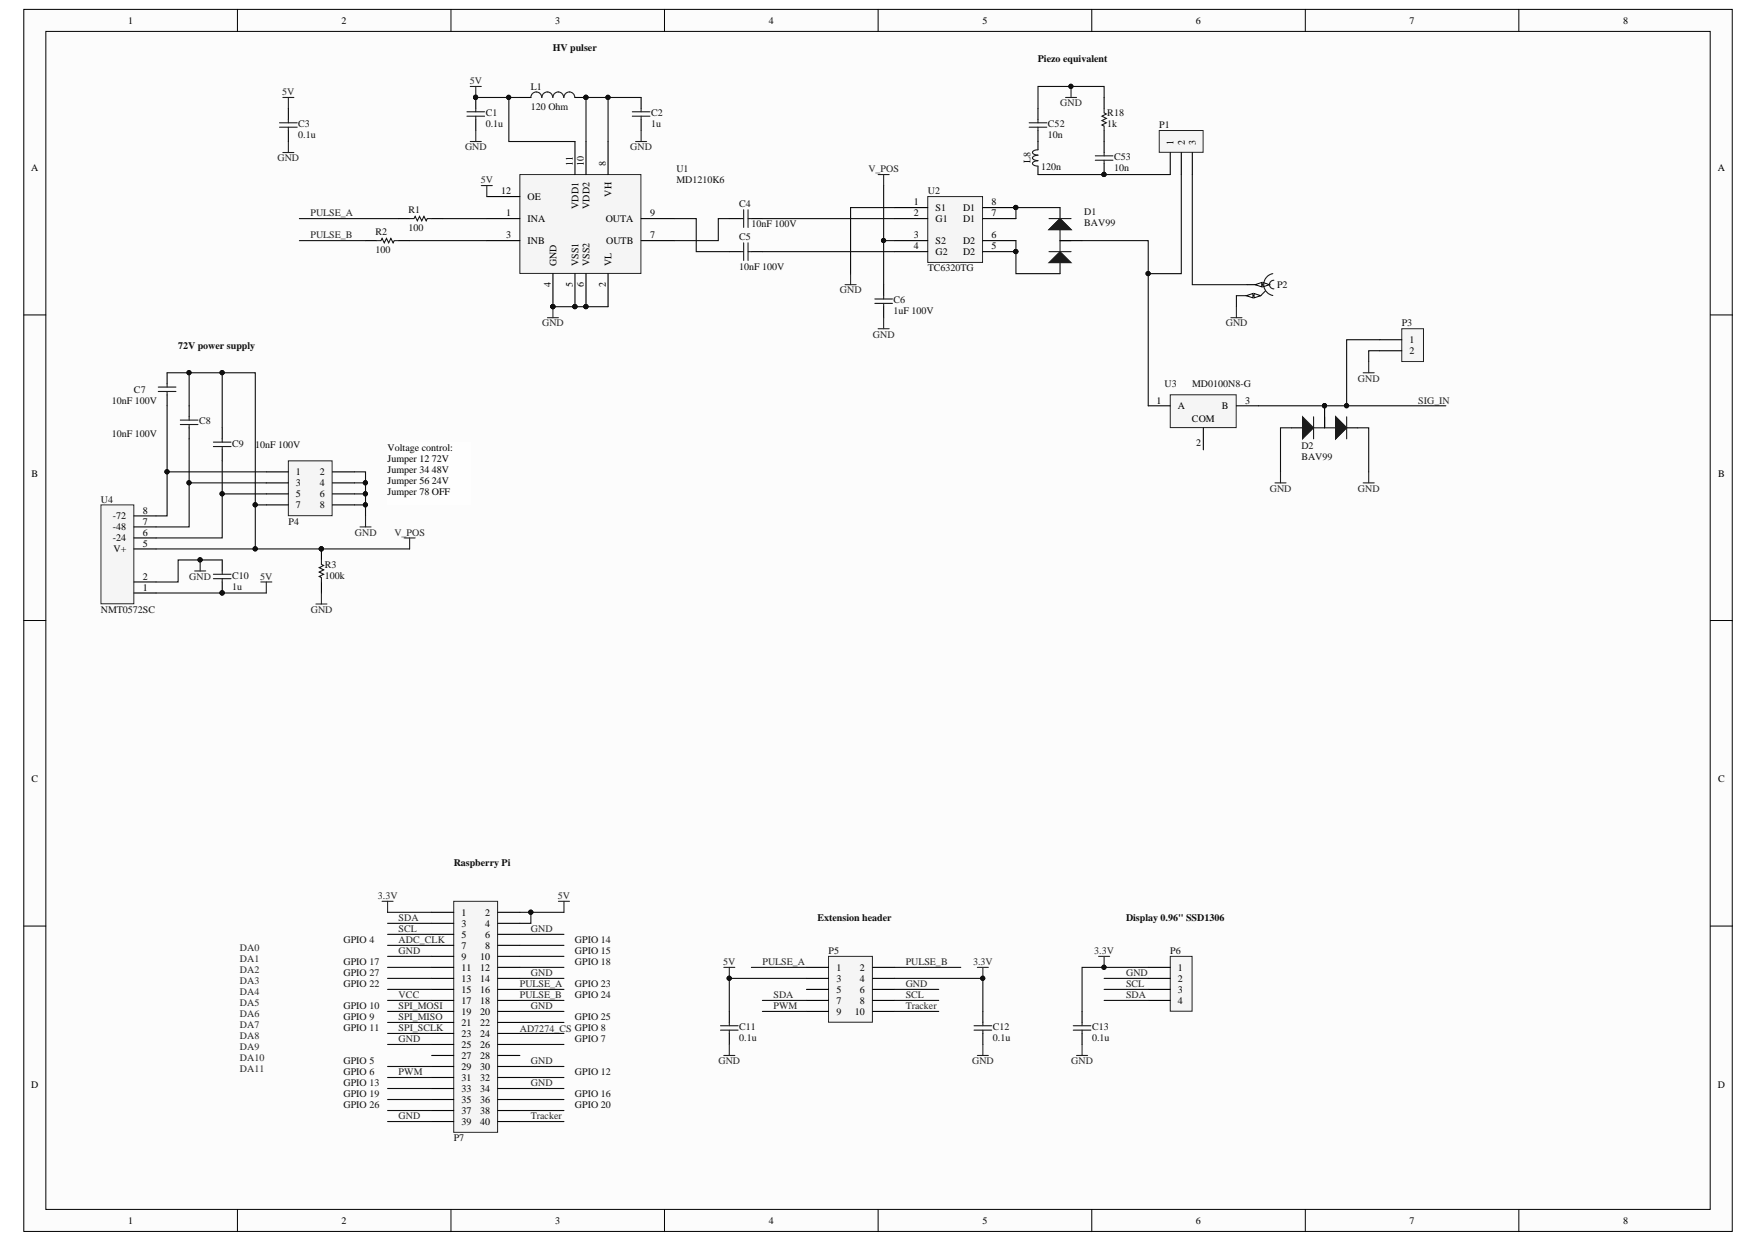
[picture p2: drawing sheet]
<svg xmlns="http://www.w3.org/2000/svg" width="297mm" height="210mm" viewBox="0 0 297 210" stroke-linecap="round" stroke-linejoin="round" font-family="sans-serif">
<g fill="#fcfcfc" stroke="#000" stroke-width=".17">
<path d="M4 1.6h288.5v206.4h-288.5z"/>
<path d="M7.7 5.3h281.1v198.9h-281.1z"/>
</g>
<g fill="none" stroke="#000" stroke-width=".17">
<path d="M40.1 1.6v3.7M76.2 1.6v3.7M112.2 1.6v3.7M148.3 1.6v3.7M184.4 1.6v3.7M220.4 1.6v3.7M256.5 1.6v3.7M4 53.2h3.7M288.8 53.2h3.8M4 104.8h3.7M288.8 104.8h3.8M4 156.4h3.7"/>
<path d="M288.8 156.4h3.8M40.1 204.3v3.7M76.2 204.3v3.7M112.2 204.3v3.7M148.3 204.3v3.7M184.4 204.3v3.7M220.4 204.3v3.7M256.5 204.3v3.7"/>
</g>
<path d="M236.7 55.5h3.7v5.6h-3.7z" fill="#f5f5f5" stroke="#262626" stroke-width=".17"/>
<path d="M210.7 48.1h3.7M233 57.4h3.7M233 59.2h3.7" fill="none" stroke="#000" stroke-width=".19"/>
<path d="M47.8 25.8h1.8M48.7 23.9v1.9" fill="none" stroke="#262626" stroke-width=".19"/>
<path d="M213.3 47.7l1.1 .4-1.1 .3z" fill="#fcfcfc"/>
<path d="M213.3 47.7l1.1 .4-1.1 .3z" fill="none" stroke="#000" stroke-width=".17"/>
<path d="M212 48.1l1.1-.4v.7z" fill="#fcfcfc"/>
<path d="M212 48.1l1.1-.4v.7z" fill="none" stroke="#000" stroke-width=".17"/>
<path d="M210.7 49.9h2.2" fill="none" stroke="#000" stroke-width=".19"/>
<path d="M211.8 49.6l1.1 .3-1.1 .4z" fill="#fcfcfc"/>
<path d="M211.8 49.6l1.1 .3-1.1 .4z" fill="none" stroke="#000" stroke-width=".17"/>
<path d="M210.5 49.9l1.1-.3v.7z" fill="#fcfcfc"/>
<path d="M210.5 49.9l1.1-.3v.7z" fill="none" stroke="#000" stroke-width=".17"/>
<path d="M213.7 49.2l-.8 .7M214.9 46.2a1.88 1.88 0 0 0-1.5 1.9 1.88 1.88 0 0 0 1.5 1.8M215.1 47.3a.73 .73 0 0 0-.7 .8 .73 .73 0 0 0 .7 .7" fill="none" stroke="#1c1c1c" stroke-width=".19"/>
<path d="M207.9 53.7h1.8M208.8 51.8v1.9" fill="none" stroke="#262626" stroke-width=".19"/>
<path d="M197.6 66.7h11.2v5.5h-11.2z" fill="#f5f5f5" stroke="#262626" stroke-width=".17"/>
<path d="M193.9 68.5h3.7M203.2 72.2v3.8M208.8 68.5h3.7M218.1 72.2h3.7M223.7 68.5v3.7" fill="none" stroke="#000" stroke-width=".19"/>
<path d="M221.8 72.2h3.7M223.7 70.4v1.8" fill="none" stroke="#1c1c1c" stroke-width=".19"/>
<circle cx="223.7" cy="68.5" r=".35" fill="#0e0e0e" stroke="#0e0e0e" stroke-width=".17"/>
<path d="M220 70.4l1.8 1.8-1.8 1.9z" fill="#1c1c1c"/>
<path d="M220 70.4l1.8 1.8-1.8 1.9zM221.8 70.4v3.7" fill="none" stroke="#1c1c1c" stroke-width=".19"/>
<path d="M225.5 72.2h3.8" fill="none" stroke="#000" stroke-width=".19"/>
<path d="M225.5 70.4l1.9 1.8-1.9 1.9z" fill="#1c1c1c"/>
<path d="M225.5 70.4l1.9 1.8-1.9 1.9zM227.4 70.4v3.7" fill="none" stroke="#1c1c1c" stroke-width=".19"/>
<path d="M225.5 70.4l1.9 1.8-1.9 1.9z" fill="#1c1c1c"/>
<path d="M225.5 70.4l1.9 1.8-1.9 1.9z" fill="none" stroke="#1c1c1c" stroke-width=".19"/>
<circle cx="223.7" cy="68.5" r=".35" fill="#0e0e0e" stroke="#0e0e0e" stroke-width=".17"/>
<path d="M216.2 79.7v1.8M230.2 62.9h1.9M231.1 61.1v1.8M231.1 79.7v1.8M215.3 81.5h1.9M230.2 81.5h1.9" fill="none" stroke="#262626" stroke-width=".19"/>
<path d="M17 85.3h5.6v16.7h-5.6z" fill="#f5f5f5" stroke="#262626" stroke-width=".17"/>
<path d="M22.6 98.3h3.8M22.6 92.7h3.8M22.6 90.8h3.8M22.6 89h3.8M22.6 87.1h3.8M22.6 100.1h3.8" fill="none" stroke="#000" stroke-width=".19"/>
<path d="M48.7 77.8h7.4v9.3h-7.4z" fill="#f5f5f5" stroke="#262626" stroke-width=".17"/>
<path d="M45 79.7h3.7M56.1 79.7h3.8M45 81.5h3.7M45 83.4h3.7M45 85.3h3.7M54.3 92.7v1.9M54.3 98.3v1.8M56.1 81.5h3.8M56.1 83.4h3.8M56.1 85.3h3.8" fill="none" stroke="#000" stroke-width=".19"/>
<path d="M60.8 89h1.9M61.7 87.1v1.9M53.3 102h1.9M54.3 100.1v1.9" fill="none" stroke="#262626" stroke-width=".19"/>
<circle cx="54.3" cy="92.7" r=".35" fill="#0e0e0e" stroke="#0e0e0e" stroke-width=".17"/>
<path d="M54.3 94.6v.7l.4 .2-.8 .4 .8 .3-.8 .4 .8 .4-.8 .3 .4 .2v.8" fill="none" stroke="#1c1c1c" stroke-width=".19"/>
<path d="M156.7 33.2h9.2v11.1h-9.2z" fill="#f5f5f5" stroke="#262626" stroke-width=".17"/>
<g fill="none" stroke="#000" stroke-width=".19">
<path d="M123.2 36.9h1.8M126.9 36.9h1.8M151.1 35.1h5.6M151.1 36.9h5.6M166 35.1h5.6M166 36.9h5.6M123.2 42.5h1.8M126.9 42.5h1.8M149.2 48.1v1.8M149.2 51.8v1.9M151.1 40.6h5.6M151.1 42.5h5.6"/>
<path d="M166 40.6h5.6M166 42.5h5.6M179 40.6h3.7M179 42.5v3.7"/>
</g>
<g fill="#0e0e0e" stroke="#0e0e0e" stroke-width=".17">
<circle cx="171.5" cy="35" r=".35"/>
<circle cx="171.5" cy="42.5" r=".35"/>
</g>
<g fill="none" stroke="#1c1c1c" stroke-width=".19">
<path d="M125 36.9h.6M125.6 35.4v3M126.3 35.4v3M126.3 36.9h.6M179 38.8v3.7M125 42.5h.6M125.6 41v3M126.3 41v3M126.3 42.5h.6M147.7 50.5h3M147.7 51.2h3M149.2 49.9v.6"/>
<path d="M149.2 51.2v.6M179 40.6h1.9"/>
</g>
<path d="M177.1 44.4l1.9-1.9 1.9 1.9z" fill="#1c1c1c"/>
<path d="M177.1 44.4l1.9-1.9 1.9 1.9zM177.1 42.5h3.8" fill="none" stroke="#1c1c1c" stroke-width=".19"/>
<path d="M179 35.1v3.7" fill="none" stroke="#000" stroke-width=".19"/>
<path d="M177.1 38.8l1.9-1.9 1.9 1.9z" fill="#1c1c1c"/>
<path d="M177.1 38.8l1.9-1.9 1.9 1.9zM177.1 36.9h3.8" fill="none" stroke="#1c1c1c" stroke-width=".19"/>
<path d="M177.1 38.8l1.9-1.9 1.9 1.9z" fill="#1c1c1c"/>
<g fill="none" stroke="#1c1c1c" stroke-width=".19">
<path d="M177.1 38.8l1.9-1.9 1.9 1.9zM26.7 66.1h3M26.7 65.4h3M28.2 64.8v.6M28.2 66.1v.6M30.5 71.7h2.9M30.5 70.9h2.9M31.9 70.4v.5M31.9 71.7v.5M36 75.4h3M36 74.7h3M37.5 74.1v.6"/>
<path d="M37.5 75.4v.6"/>
</g>
<path d="M148.3 29.5h1.9M149.2 29.5v1.8M142.7 48.1h1.9M143.6 46.2v1.9M148.3 55.5h1.9M149.2 53.7v1.8" fill="none" stroke="#262626" stroke-width=".19"/>
<path d="M28.2 62.9v1.9M28.2 66.7v1.8M31.9 68.5v1.9M31.9 72.2v1.9M37.5 72.2v1.9M37.5 76v1.8" fill="none" stroke="#000" stroke-width=".19"/>
<path d="M87.8 29.5h20.4v16.7h-20.4z" fill="#f5f5f5" stroke="#262626" stroke-width=".17"/>
<g fill="none" stroke="#000" stroke-width=".19">
<path d="M80.3 16.5v1.8M87.8 16.5h1.8M97.1 16.5h1.9M108.3 16.5v1.8M67.3 36.9h1.9M72.9 36.9h1.9M80.3 20.2v1.8M82.2 36.9h5.6M82.2 33.2h5.6M97.1 23.9v5.6M99 23.9v5.6M102.7 23.9v5.6"/>
<path d="M108.3 36.9h5.5M108.3 20.2v1.8M61.7 40.6h1.9M67.3 40.6h1.9M82.2 40.6h5.6M93.4 46.2v5.6M97.1 46.2v5.6M99 46.2v5.6M102.7 46.2v5.6M108.3 40.6h5.5M37.5 94.6v1.8M37.5 98.3v1.8"/>
</g>
<g fill="#0e0e0e" stroke="#0e0e0e" stroke-width=".17">
<circle cx="93.4" cy="51.8" r=".35"/>
<circle cx="97.1" cy="51.8" r=".35"/>
<circle cx="98.9" cy="51.8" r=".35"/>
<circle cx="80.3" cy="16.4" r=".35"/>
<circle cx="98.9" cy="16.4" r=".35"/>
<circle cx="37.5" cy="100.1" r=".35"/>
<circle cx="33.8" cy="94.5" r=".35"/>
</g>
<g fill="none" stroke="#262626" stroke-width=".19">
<path d="M47.8 16.5h1.8M48.7 16.5v1.8M79.4 14.6h1.9M80.3 14.6v1.9M79.4 23.9h1.9M80.3 22v1.9M81.3 31.3h1.8M82.2 31.3v1.9M107.3 23.9h1.9M108.3 22v1.9M92.4 53.7h1.9M93.4 51.8v1.9"/>
<path d="M32.9 96.4h1.8M33.8 94.6v1.8M44 98.3h1.9M45 98.3v1.8M68.2 90.8h1.9M69.2 90.8v1.9"/>
</g>
<g fill="none" stroke="#1c1c1c" stroke-width=".19">
<path d="M78.9 18.9h2.9M78.9 19.6h2.9M80.3 18.3v.6M80.3 19.6v.6M91.5 16.5a.91 .91 0 0 0-.9-1 .91 .91 0 0 0-1 1M93.3 16.5a.91 .91 0 0 0-.9-1 .91 .91 0 0 0-.9 1M95.2 16.5a.9 .9 0 0 0-.9-1 .9 .9 0 0 0-.9 1M97.1 16.5a.91 .91 0 0 0-1-1 .91 .91 0 0 0-.9 1M106.8 18.9h3M106.8 19.6h3M108.3 18.3v.6M108.3 19.6v.6"/>
<path d="M69.2 36.9h.7l.2-.4 .4 .8 .3-.8 .4 .8 .4-.8 .4 .8 .2-.4h.7M63.6 40.6h.7l.2-.3 .4 .7 .4-.7 .3 .7 .4-.7 .4 .7 .2-.4h.7M36 97h3M36 97.7h3M37.5 96.4v.6M37.5 97.7v.6"/>
</g>
<path d="M195.8 22h7.4v3.7h-7.4z" fill="#f5f5f5" stroke="#262626" stroke-width=".17"/>
<path d="M48.7 18.3v1.9M48.7 22v1.9M197.6 25.8v3.7M199.5 25.8v3.7M201.3 25.8v3.7" fill="none" stroke="#000" stroke-width=".19"/>
<path d="M47.2 20.7h3M47.2 21.5h3M48.7 20.2v.5M48.7 21.5v.5" fill="none" stroke="#1c1c1c" stroke-width=".19"/>
<path d="M76.6 152.2h7.4v39h-7.4z" fill="#f5f5f5" stroke="#262626" stroke-width=".17"/>
<g fill="none" stroke="#000" stroke-width=".19">
<path d="M72.9 154.1h3.7M72.9 155.9h3.7M72.9 157.8h3.7M72.9 159.6h3.7M84.1 154.1h3.7M84.1 155.9h3.7M84.1 157.8h3.7M84.1 159.6h3.7M72.9 161.5h3.7M72.9 163.4h3.7M72.9 165.2h3.7M72.9 167.1h3.7"/>
<path d="M72.9 168.9h3.7M72.9 170.8h3.7M72.9 172.7h3.7M72.9 174.5h3.7M72.9 176.4h3.7M72.9 178.2h3.7M84.1 161.5h3.7M84.1 163.4h3.7M84.1 165.2h3.7M84.1 167.1h3.7M84.1 168.9h3.7M84.1 170.8h3.7"/>
<path d="M84.1 172.7h3.7M84.1 174.5h3.7M84.1 176.4h3.7M84.1 178.2h3.7M72.9 180.1h3.7M72.9 182h3.7M72.9 183.8h3.7M72.9 185.7h3.7M72.9 187.5h3.7M72.9 189.4h3.7M84.1 180.1h3.7M84.1 182h3.7"/>
<path d="M84.1 183.8h3.7M84.1 185.7h3.7M84.1 187.5h3.7M84.1 189.4h3.7"/>
</g>
<path d="M64.5 152.2h1.9M65.4 152.2v1.9M94.3 152.2h1.9M95.2 152.2v1.9" fill="none" stroke="#262626" stroke-width=".19"/>
<path d="M139.9 161.5h7.4v11.1h-7.4z" fill="#f5f5f5" stroke="#262626" stroke-width=".17"/>
<g fill="none" stroke="#000" stroke-width=".19">
<path d="M123.2 170.8v1.9M123.2 174.5v1.9M136.2 163.4h3.7M136.2 165.2h3.7M136.2 167.1h3.7M136.2 168.9h3.7M136.2 170.8h3.7M147.4 163.4h3.7M147.4 165.2h3.7M147.4 167.1h3.7M147.4 168.9h3.7M147.4 170.8h3.7"/>
<path d="M166 170.8v1.9M166 174.5v1.9"/>
</g>
<path d="M122.2 163.4h1.9M122.2 178.2h1.9M123.2 163.4v1.8M123.2 176.4v1.8M165 163.4h1.9M165 178.2h1.9M166 163.4v1.8M166 176.4v1.8" fill="none" stroke="#262626" stroke-width=".19"/>
<g fill="#0e0e0e" stroke="#0e0e0e" stroke-width=".17">
<circle cx="123.1" cy="165.2" r=".35"/>
<circle cx="165.9" cy="165.2" r=".35"/>
</g>
<path d="M65.4 74.7h14v10.5h-14z" fill="#fefefe" stroke="#fefefe" stroke-width=".17"/>
<path d="M121.7 173.2h2.9M121.7 174h2.9M123.2 172.7v.5M123.2 174v.5M164.5 173.2h3M164.5 174h3M166 172.7v.5M166 174v.5" fill="none" stroke="#1c1c1c" stroke-width=".19"/>
<path d="M197.6 161.5h3.7v9.3h-3.7z" fill="#f5f5f5" stroke="#262626" stroke-width=".17"/>
<path d="M175.3 18.3v1.9M186.5 16.5v1.8M175.3 22v3.3M175.3 28.1v1.4M186.5 22v3.8M186.5 27.6v1.9M182.7 170.8v1.9M182.7 174.5v1.9M193.9 163.4h3.7M193.9 165.2h3.7M193.9 167.1h3.7M193.9 168.9h3.7" fill="none" stroke="#000" stroke-width=".19"/>
<path d="M179.9 16.5h1.9M180.9 14.6v1.9M181.8 178.2h1.9M182.7 176.4v1.8M185.5 161.5h1.9M186.5 161.5v1.9" fill="none" stroke="#262626" stroke-width=".19"/>
<g fill="#0e0e0e" stroke="#0e0e0e" stroke-width=".17">
<circle cx="186.4" cy="163.3" r=".35"/>
<circle cx="186.4" cy="29.5" r=".35"/>
<circle cx="180.8" cy="14.6" r=".35"/>
<circle cx="227.4" cy="68.5" r=".35"/>
<circle cx="37.5" cy="83.4" r=".35"/>
<circle cx="28.2" cy="79.7" r=".35"/>
<circle cx="43.1" cy="92.7" r=".35"/>
<circle cx="43.1" cy="85.2" r=".35"/>
<circle cx="61.7" cy="81.5" r=".35"/>
<circle cx="61.7" cy="83.4" r=".35"/>
<circle cx="61.7" cy="85.2" r=".35"/>
<circle cx="149.2" cy="40.6" r=".35"/>
<circle cx="31.9" cy="81.5" r=".35"/>
<circle cx="31.9" cy="62.9" r=".35"/>
<circle cx="37.5" cy="62.9" r=".35"/>
<circle cx="98.9" cy="51.8" r=".35"/>
<circle cx="97.1" cy="51.8" r=".35"/>
<circle cx="93.4" cy="51.8" r=".35"/>
<circle cx="102.7" cy="16.4" r=".35"/>
<circle cx="80.3" cy="16.4" r=".35"/>
<circle cx="85.9" cy="16.4" r=".35"/>
<circle cx="98.9" cy="16.4" r=".35"/>
<circle cx="33.8" cy="94.5" r=".35"/>
<circle cx="37.5" cy="100.1" r=".35"/>
<circle cx="223.7" cy="68.5" r=".35"/>
<circle cx="193.9" cy="46.2" r=".35"/>
<circle cx="54.3" cy="92.7" r=".35"/>
<circle cx="89.6" cy="154" r=".35"/>
<circle cx="123.1" cy="165.2" r=".35"/>
<circle cx="165.9" cy="165.2" r=".35"/>
<circle cx="171.5" cy="35" r=".35"/>
<circle cx="171.5" cy="42.5" r=".35"/>
</g>
<g fill="none" stroke="#1c1c1c" stroke-width=".19">
<path d="M186.5 18.3v.8l.3 .1-.7 .4 .7 .4-.7 .4 .7 .3-.7 .4 .4 .2v.7M173.8 21.5h3M173.8 20.7h3M175.3 27.2a.64 .64 0 0 0-.9 .6l.9 .2M175.3 25.3a.64 .64 0 0 0-.9 .6l.9 .3M175.3 26.2a.64 .64 0 0 0-.9 .6l.9 .3M175.3 20.2v.5M175.3 21.5v.5M185 27.1h2.9M185 26.3h2.9M186.5 25.8v.5M186.5 27.1v.5"/>
<path d="M181.2 173.2h3M181.2 174h3M182.7 172.7v.5M182.7 174v.5"/>
</g>
<g fill="none" stroke="#0e0e0e" stroke-width=".19">
<path d="M80.3 16.5h7.5M85.9 16.5v7.4h11.2M102.7 16.5v7.4M108.3 16.5h-9.3v7.4M186.5 16.5v-1.9h-11.2v3.7M50.6 36.9h16.7M74.8 36.9h7.4M113.8 36.9h3.8v5.6h5.6M123.2 36.9h-1.9v3.7h-7.5M128.7 36.9h22.4M149.2 31.3v9.3M151.1 35.1h-7.5v11.1"/>
<path d="M175.3 29.5h22.3M179 35.1h-7.4v1.8M199.5 29.5v16.7h-5.6M201.3 29.5v18.6h9.4M50.6 40.6h11.1M69.2 40.6h13M93.4 51.8h9.3M128.7 42.5h22.4M151.1 40.6h-1.9v7.5M171.6 40.6v5.6h7.4M182.7 40.6h11.2v27.9M210.7 49.9h-1.9v1.9"/>
<path d="M233 59.2h-1.9v1.9M233 57.4h-5.6v11.1M28.2 62.9h14.9v22.4M28.2 68.5v11.2M31.9 74.1v14.9h-5.5M31.9 62.9v5.6M37.5 62.9v9.3M37.5 77.8v5.6M45 79.7h-16.8v7.4h-1.8M59.9 79.7h1.8v7.4M212.5 68.5h31.7M218.1 72.2h-1.9v7.5"/>
<path d="M229.3 72.2h1.8v7.5M26.4 92.7h42.8M31.9 81.5h13.1M37.5 94.6h-7.4v3.7h-3.7M45 83.4h-7.5v7.4h-11.1M45 85.3h-1.9v7.4M59.9 81.5h1.8M59.9 83.4h1.8M59.9 85.3h1.8M26.4 100.1h18.6M65.4 154.1h7.5M65.4 157.8h7.5"/>
<path d="M65.4 159.6h7.5M65.4 155.9h7.5M87.8 154.1h7.4M87.8 157.8h7.4M87.8 159.6h7.4M89.6 154.1v1.8h-1.8M65.4 165.2h7.5M65.4 170.8h7.5M65.4 176.4h7.5M65.4 161.5h7.5M65.4 163.4h7.5M65.4 167.1h7.5"/>
<path d="M65.4 168.9h7.5M65.4 172.7h7.5M65.4 174.5h7.5M87.8 165.2h7.4M87.8 170.8h7.4M87.8 176.4h7.4M87.8 161.5h7.4M87.8 163.4h7.4M87.8 167.1h7.4M87.8 168.9h7.4M87.8 172.7h7.4M87.8 174.5h7.4"/>
<path d="M126.9 163.4h9.3M128.7 170.8h7.5M128.7 168.9h7.5M136.2 165.2h-13v5.6M151.1 165.2h14.9v5.6M151.1 170.8h7.4M151.1 163.4h11.2M151.1 167.1h7.4M151.1 168.9h7.4M186.5 165.2h7.4M186.5 167.1h7.4M186.5 168.9h7.4"/>
<path d="M193.9 163.4h-11.2v7.4M65.4 180.1h7.5M65.4 183.8h7.5M65.4 189.4h7.5M65.4 185.7h7.5M65.4 187.5h7.5M65.4 182h7.5M87.8 180.1h7.4M87.8 183.8h7.4M87.8 189.4h7.4M87.8 185.7h7.4M87.8 187.5h7.4"/>
<path d="M87.8 182h7.4"/>
</g>
<g font-size="1.7">
<text x="21.7" y="4">1</text>
<text x="57.7" y="4">2</text>
<text x="93.7" y="4">3</text>
<text x="129.8" y="4">4</text>
<text x="165.9" y="4">5</text>
<text x="202" y="4">6</text>
<text x="238" y="4">7</text>
<text x="274.1" y="4">8</text>
<text x="5.3" y="28.9">A</text>
<text x="96.8" y="28" transform="rotate(-90 96.8 28)">11</text>
<text x="98.6" y="28" transform="rotate(-90 98.6 28)">10</text>
<text x="102.3" y="28" transform="rotate(-90 102.3 28)">8</text>
<text x="198.2" y="24.5" transform="rotate(-90 198.2 24.5)">1</text>
<text x="200.1" y="24.5" transform="rotate(-90 200.1 24.5)">2</text>
<text x="201.9" y="24.5" transform="rotate(-90 201.9 24.5)">3</text>
<text x="290.1" y="28.9">A</text>
<text x="84.6" y="32.8">12</text>
<text x="89.1" y="33.8">OE</text>
<text x="97.7" y="35.3" transform="rotate(-90 97.7 35.3)">VDD1</text>
<text x="99.5" y="35.3" transform="rotate(-90 99.5 35.3)">VDD2</text>
<text x="103.3" y="33.2" transform="rotate(-90 103.3 33.2)">VH</text>
<text x="154.3" y="34.7">1</text>
<text x="158" y="35.6">S1</text>
<text x="162.6" y="35.6">D1</text>
<text x="167.5" y="34.7">8</text>
<text x="85.5" y="36.5">1</text>
<text x="85.5" y="40.3">3</text>
<text x="89.1" y="37.5">INA</text>
<text x="89.1" y="41.2">INB</text>
<text x="102.3" y="37.5">OUTA</text>
<text x="102.4" y="41.2">OUTB</text>
<text x="109.8" y="40.3">7</text>
<text x="109.8" y="36.5">9</text>
<text x="154.3" y="36.5">2</text>
<text x="154.3" y="40.3">3</text>
<text x="158" y="37.5">G1</text>
<text x="158" y="41.2">S2</text>
<text x="162.6" y="41.2">D2</text>
<text x="162.6" y="37.5">D1</text>
<text x="167.5" y="40.3">6</text>
<text x="167.5" y="36.5">7</text>
<text x="94" y="44.9" transform="rotate(-90 94 44.9)">GND</text>
<text x="97.7" y="44.9" transform="rotate(-90 97.7 44.9)">VSS1</text>
<text x="99.5" y="44.9" transform="rotate(-90 99.5 44.9)">VSS2</text>
<text x="103.3" y="44.9" transform="rotate(-90 103.3 44.9)">VL</text>
<text x="154.3" y="42.1">4</text>
<text x="158" y="43">G2</text>
<text x="162.6" y="43">D2</text>
<text x="167.5" y="42.1">5</text>
<text x="93" y="48.5" transform="rotate(-90 93 48.5)">4</text>
<text x="96.8" y="48.5" transform="rotate(-90 96.8 48.5)">5</text>
<text x="98.6" y="48.5" transform="rotate(-90 98.6 48.5)">6</text>
<text x="102.3" y="48.5" transform="rotate(-90 102.3 48.5)">2</text>
<text x="238" y="58">1</text>
<text x="238" y="59.8">2</text>
<text x="195.3" y="68.2">1</text>
<text x="198.9" y="69.1">A</text>
<text x="201.3" y="71.3">COM</text>
<text x="206.4" y="69.1">B</text>
<text x="210.3" y="68.2">3</text>
<text x="65.5" y="76.2">Voltage control:</text>
<text x="202" y="75.2">2</text>
<text x="5.3" y="80.5">B</text>
<text x="50" y="80.3">1</text>
<text x="50" y="82.1">3</text>
<text x="50" y="84">5</text>
<text x="54" y="80.3">2</text>
<text x="54" y="82.1">4</text>
<text x="54" y="84">6</text>
<text x="65.5" y="78">Jumper 12 72V</text>
<text x="65.5" y="79.9">Jumper 34 48V</text>
<text x="65.5" y="81.7">Jumper 56 24V</text>
<text x="65.5" y="83.6">Jumper 78 OFF</text>
<text x="290.1" y="80.5">B</text>
<text x="19.1" y="89.6">-48</text>
<text x="19.1" y="87.7">-72</text>
<text x="24.1" y="88.6">7</text>
<text x="24.1" y="86.8">8</text>
<text x="50" y="85.8">7</text>
<text x="54" y="85.8">8</text>
<text x="19.1" y="91.4">-24</text>
<text x="19.2" y="93.3">V+</text>
<text x="24.1" y="92.3">5</text>
<text x="24.1" y="90.5">6</text>
<text x="24.1" y="99.8">1</text>
<text x="24.1" y="97.9">2</text>
<text x="5.3" y="132.1">C</text>
<text x="290.1" y="132.1">C</text>
<text x="77.9" y="154.6">1</text>
<text x="81.9" y="154.6">2</text>
<text x="77.9" y="156.5">3</text>
<text x="77.9" y="158.4">5</text>
<text x="77.9" y="160.2">7</text>
<text x="81.9" y="156.5">4</text>
<text x="81.9" y="158.4">6</text>
<text x="81.9" y="160.2">8</text>
<text x="77.9" y="162.1">9</text>
<text x="77.9" y="163.9">11</text>
<text x="77.9" y="165.8">13</text>
<text x="77.9" y="167.6">15</text>
<text x="81.1" y="162.1">10</text>
<text x="81.1" y="167.6">16</text>
<text x="81.1" y="165.8">14</text>
<text x="81.1" y="163.9">12</text>
<text x="141.2" y="163.9">1</text>
<text x="141.2" y="165.8">3</text>
<text x="141.2" y="167.6">5</text>
<text x="145.2" y="163.9">2</text>
<text x="145.2" y="165.8">4</text>
<text x="145.2" y="167.6">6</text>
<text x="198.9" y="163.9">1</text>
<text x="198.9" y="165.8">2</text>
<text x="198.9" y="167.6">3</text>
<text x="77.9" y="169.5">17</text>
<text x="77.9" y="171.4">19</text>
<text x="77.9" y="173.2">21</text>
<text x="81.1" y="173.2">22</text>
<text x="81.1" y="171.4">20</text>
<text x="81.1" y="169.5">18</text>
<text x="141.2" y="169.5">7</text>
<text x="141.2" y="171.4">9</text>
<text x="144.4" y="171.4">10</text>
<text x="145.2" y="169.5">8</text>
<text x="198.9" y="169.5">4</text>
<text x="77.9" y="175.1">23</text>
<text x="77.9" y="176.9">25</text>
<text x="77.9" y="178.8">27</text>
<text x="81.1" y="178.8">28</text>
<text x="81.1" y="176.9">26</text>
<text x="81.1" y="175.1">24</text>
<text x="5.3" y="183.7">D</text>
<text x="77.9" y="180.7">29</text>
<text x="77.9" y="182.5">31</text>
<text x="77.9" y="184.4">33</text>
<text x="81.1" y="184.4">34</text>
<text x="81.1" y="182.5">32</text>
<text x="81.1" y="180.7">30</text>
<text x="290.1" y="183.7">D</text>
<text x="77.9" y="186.2">35</text>
<text x="77.9" y="188.1">37</text>
<text x="77.9" y="190">39</text>
<text x="81.1" y="190">40</text>
<text x="81.1" y="188.1">38</text>
<text x="81.1" y="186.2">36</text>
<text x="21.7" y="206.7">1</text>
<text x="57.7" y="206.7">2</text>
<text x="93.7" y="206.7">3</text>
<text x="129.8" y="206.7">4</text>
<text x="165.9" y="206.7">5</text>
<text x="202" y="206.7">6</text>
<text x="238" y="206.7">7</text>
<text x="274.1" y="206.7">8</text>
</g>
<g font-size="1.7" fill="#0e0e0e">
<text x="93.4" y="8.7">HV pulser</text>
<text x="175.3" y="10.5">Piezo equivalent</text>
<text x="89.6" y="15.2">L1</text>
<text x="50.4" y="23.4">0.1u</text>
<text x="50.4" y="21.5">C3</text>
<text x="82" y="21.5">0.1u</text>
<text x="82" y="19.6">C1</text>
<text x="89.6" y="18.5">120 Ohm</text>
<text x="109.9" y="21.5">1u</text>
<text x="109.9" y="19.6">C2</text>
<text x="177" y="23.4">10n</text>
<text x="177" y="21.5">C52</text>
<text x="187" y="21.5">1k</text>
<text x="187" y="19.6">R18</text>
<text x="195.7" y="21.7">P1</text>
<text x="114.2" y="29.1">U1</text>
<text x="174" y="27.6" transform="rotate(-90 174 27.6)">L8</text>
<text x="175.8" y="28.6">120n</text>
<text x="188.1" y="28.9">10n</text>
<text x="188.1" y="27.1">C53</text>
<text x="69" y="36">R1</text>
<text x="114.2" y="31">MD1210K6</text>
<text x="124.8" y="34.9">C4</text>
<text x="156.7" y="32.8">U2</text>
<text x="63.4" y="39.7">R2</text>
<text x="69" y="38.9">100</text>
<text x="124.8" y="40.5">C5</text>
<text x="126.9" y="38.4">10nF 100V</text>
<text x="183.1" y="36.4">D1</text>
<text x="183.1" y="38.2">BAV99</text>
<text x="63.4" y="42.7">100</text>
<text x="124.8" y="45.7">10nF 100V</text>
<text x="156.7" y="45.8">TC6320TG</text>
<text x="150.9" y="53.1">1uF 100V</text>
<text x="150.9" y="51.2">C6</text>
<text x="215.7" y="48.6">P2</text>
<text x="30.1" y="58.9">72V power supply</text>
<text x="236.7" y="55.1">P3</text>
<text x="196.7" y="65.4">U3</text>
<text x="201.3" y="65.4">MD0100N8-G</text>
<text x="18.9" y="68.2">10nF 100V</text>
<text x="22.6" y="66.3">C7</text>
<text x="33.6" y="71.7">C8</text>
<text x="18.9" y="73.8">10nF 100V</text>
<text x="39.2" y="75.4">C9</text>
<text x="43.1" y="75.6">10nF 100V</text>
<text x="219.8" y="75.8">D2</text>
<text x="219.8" y="77.6">BAV99</text>
<text x="17" y="84.9">U4</text>
<text x="48.7" y="88.6">P4</text>
<text x="54.8" y="95.9">R3</text>
<text x="39.2" y="99.6">1u</text>
<text x="39.2" y="97.7">C10</text>
<text x="54.8" y="97.7">100k</text>
<text x="17" y="103.5">NMT0572SC</text>
<text x="76.6" y="146.3">Raspberry Pi</text>
<text x="138.1" y="155.6">Extension header</text>
<text x="190.2" y="155.6">Display 0.96&quot; SSD1306</text>
<text x="58" y="159.3">GPIO 4</text>
<text x="97.1" y="161.1">GPIO 15</text>
<text x="97.1" y="159.3">GPIO 14</text>
<text x="139.9" y="161.1">P5</text>
<text x="197.6" y="161.1">P6</text>
<text x="58" y="163">GPIO 17</text>
<text x="58" y="164.9">GPIO 27</text>
<text x="58" y="166.7">GPIO 22</text>
<text x="97.1" y="163">GPIO 18</text>
<text x="97.1" y="166.7">GPIO 23</text>
<text x="58" y="170.4">GPIO 10</text>
<text x="58" y="172.3">GPIO 9</text>
<text x="97.1" y="172.3">GPIO 25</text>
<text x="97.1" y="168.6">GPIO 24</text>
<text x="124.8" y="174">C11</text>
<text x="167.7" y="174">C12</text>
<text x="184.4" y="174">C13</text>
<text x="58" y="174.2">GPIO 11</text>
<text x="58" y="179.7">GPIO 5</text>
<text x="97.1" y="176">GPIO 7</text>
<text x="124.8" y="175.8">0.1u</text>
<text x="167.7" y="175.8">0.1u</text>
<text x="184.4" y="175.8">0.1u</text>
<text x="58" y="183.4">GPIO 13</text>
<text x="58" y="185.3">GPIO 19</text>
<text x="58" y="181.6">GPIO 6</text>
<text x="97.1" y="185.3">GPIO 16</text>
<text x="97.1" y="181.6">GPIO 12</text>
<text x="58" y="187.2">GPIO 26</text>
<text x="97.1" y="187.2">GPIO 20</text>
<text x="76.6" y="192.7">P7</text>
</g>
<g font-size="1.7" fill="#262626">
<text x="47.7" y="16.1">5V</text>
<text x="79.3" y="14.2">5V</text>
<text x="179" y="18">GND</text>
<text x="46.9" y="27.2">GND</text>
<text x="78.5" y="25.4">GND</text>
<text x="106.4" y="25.4">GND</text>
<text x="146.6" y="29.1">V_POS</text>
<text x="81.2" y="31">5V</text>
<text x="52.4" y="36.5">PULSE_A</text>
<text x="52.4" y="40.3">PULSE_B</text>
<text x="141.8" y="49.6">GND</text>
<text x="91.5" y="55.1">GND</text>
<text x="147.4" y="57">GND</text>
<text x="207" y="55.1">GND</text>
<text x="229.3" y="64.5">GND</text>
<text x="239.5" y="68.3">SIG_IN</text>
<text x="214.4" y="83">GND</text>
<text x="229.3" y="83">GND</text>
<text x="59.9" y="90.5">GND</text>
<text x="66.6" y="90.5">V_POS</text>
<text x="32" y="97.9">GND</text>
<text x="43.9" y="97.9">5V</text>
<text x="52.5" y="103.5">GND</text>
<text x="63.8" y="151.9">3.3V</text>
<text x="67.3" y="155.6">SDA</text>
<text x="94.2" y="151.9">5V</text>
<text x="40.5" y="160.6">DA0</text>
<text x="67.3" y="161.1">GND</text>
<text x="67.3" y="157.4">SCL</text>
<text x="67.3" y="159.3">ADC_CLK</text>
<text x="89.6" y="157.4">GND</text>
<text x="184.8" y="161.1">3.3V</text>
<text x="40.5" y="162.5">DA1</text>
<text x="40.5" y="164.3">DA2</text>
<text x="40.5" y="166.2">DA3</text>
<text x="87.8" y="166.7">PULSE_A</text>
<text x="89.6" y="164.9">GND</text>
<text x="122.1" y="163">5V</text>
<text x="128.8" y="163">PULSE_A</text>
<text x="152.9" y="163">PULSE_B</text>
<text x="152.9" y="166.7">GND</text>
<text x="164.3" y="163">3.3V</text>
<text x="190.2" y="166.7">SCL</text>
<text x="190.2" y="164.9">GND</text>
<text x="40.5" y="168">DA4</text>
<text x="40.5" y="169.9">DA5</text>
<text x="40.5" y="171.7">DA6</text>
<text x="40.5" y="173.6">DA7</text>
<text x="67.3" y="168.6">VCC</text>
<text x="67.3" y="172.3">SPI_MISO</text>
<text x="67.3" y="170.4">SPI_MOSI</text>
<text x="87.8" y="168.6">PULSE_B</text>
<text x="89.6" y="170.4">GND</text>
<text x="130.6" y="170.4">PWM</text>
<text x="130.6" y="168.6">SDA</text>
<text x="152.9" y="170.4">Tracker</text>
<text x="152.9" y="168.6">SCL</text>
<text x="190.2" y="168.6">SDA</text>
<text x="40.5" y="175.5">DA8</text>
<text x="40.5" y="177.3">DA9</text>
<text x="40.5" y="179.2">DA10</text>
<text x="67.3" y="176">GND</text>
<text x="67.3" y="174.2">SPI_SCLK</text>
<text x="87.8" y="174.3">AD7274_CS GPIO 8</text>
<text x="89.6" y="179.7">GND</text>
<text x="121.3" y="179.7">GND</text>
<text x="164.2" y="179.7">GND</text>
<text x="180.9" y="179.7">GND</text>
<text x="40.5" y="181">DA11</text>
<text x="67.3" y="181.6">PWM</text>
<text x="89.6" y="183.4">GND</text>
<text x="67.3" y="189">GND</text>
<text x="89.6" y="189">Tracker</text>
</g>
</svg>
